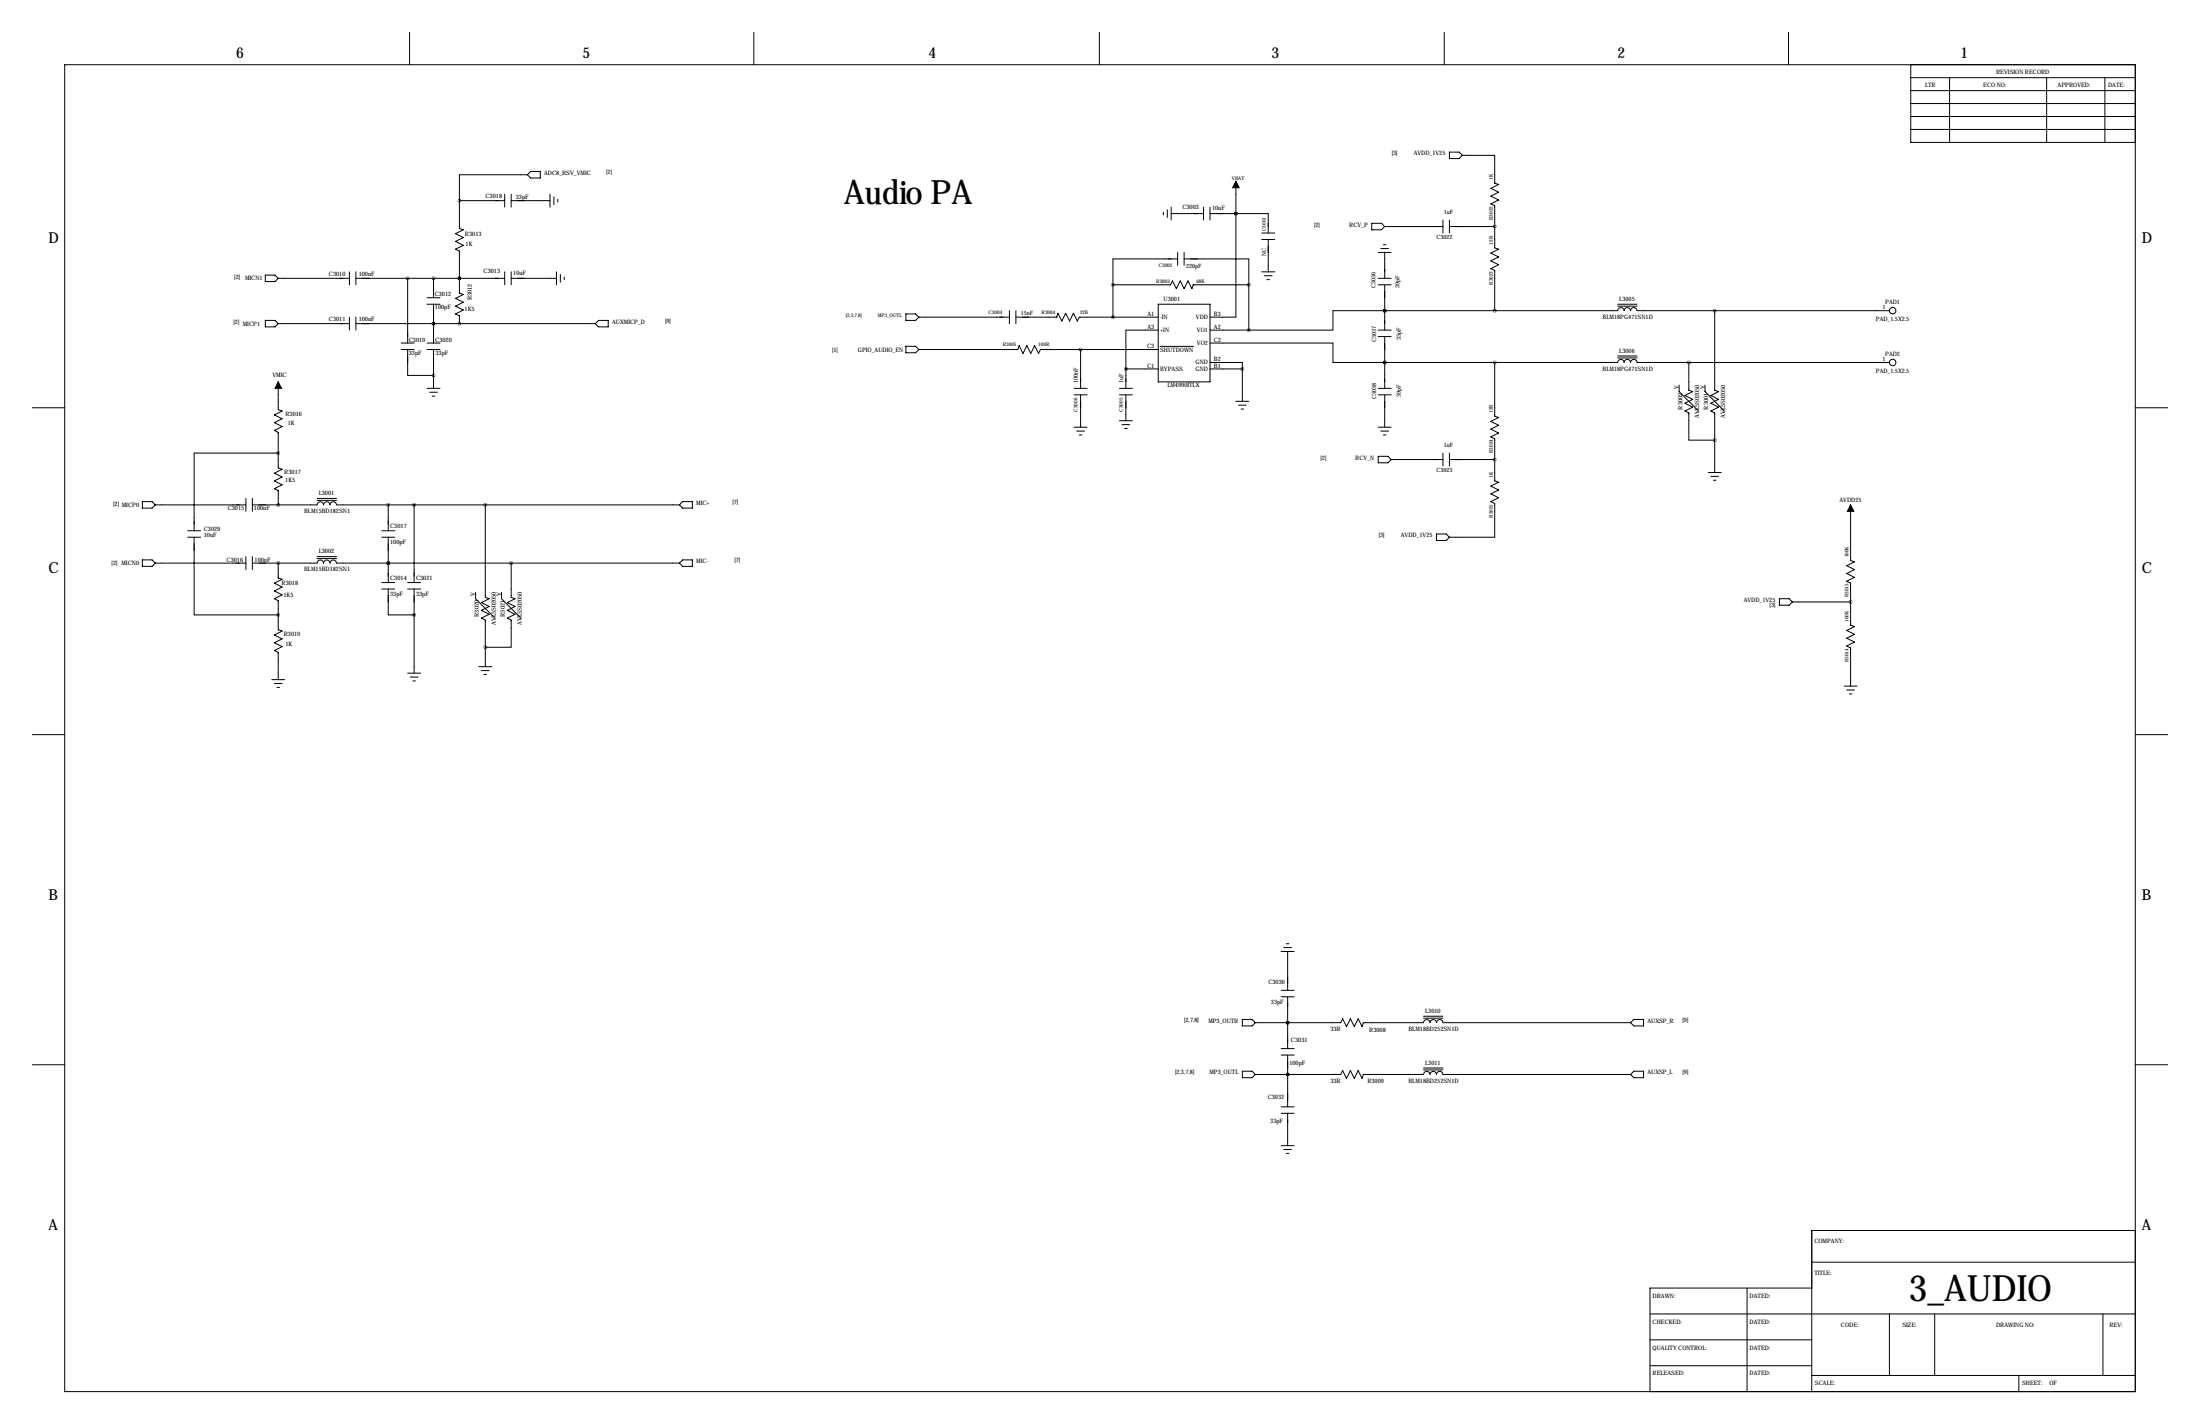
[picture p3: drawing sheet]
<svg xmlns="http://www.w3.org/2000/svg" width="864mm" height="559mm" viewBox="0 0 864 559" stroke-linecap="round" stroke-linejoin="round" font-family="sans-serif">
<g fill="none" stroke="#000" stroke-width=".39">
<path d="M160.8 12.7v12.7M295.9 12.7v12.7M431.5 12.7v12.7M566.9 12.7v12.7M702.1 12.7v12.7M25.4 25.4h812.8v520.7h-812.8zM750.1 25.4v30.5h88.1M750.1 35.6h88.1M750.1 30.5h88.1M765.3 30.5v25.4M803.4 30.5v25.4M826.3 30.5v25.4"/>
<path d="M569 59.7h3.8l1.2 1.3-1.2 1.2h-3.8zM750.1 50.8h88.1M750.1 45.7h88.1M750.1 40.6h88.1M180.3 78.7v11l1.6 .5-3.1 1.5 3.1 1.5-3.1 1.5 3.1 1.6-3.1 1.5 1.5 .8v16.5l1.6 .5-3.1 1.5 3.1 1.5-3.1 1.5 3.1 1.6-3.1 1.5 1.5 .8v3M180.3 78.7h17.8M198.1 76.2v5.1M200.7 76.2v5.1M200.7 78.7h15.2M207 68.6h-26.7v10.1M207 68.6l1.3-1.3h3.8v2.6h-3.8zM215.9 76.2v5.1"/>
<path d="M217.4 77.2v3.1M218.9 78.2v1M485.1 71.1v12.7M574 61h12.7v10.9l1.6 .5-3.1 1.5 3.1 1.5-3.1 1.6 3.1 1.5-3.1 1.5 1.5 .8v16.5l1.6 .5-3.1 1.5 3.1 1.5-3.1 1.6 3.1 1.5-3.1 1.5 1.5 .8v15.7M456.7 83.3v1M458.2 82.3v3M459.7 83.8h12.7M459.7 81.3v5.1M462.3 99.1v5M464.8 99.1v5M472.4 81.3v5.1M475 81.3v5.1"/>
<path d="M475 83.8h10.1M485.1 83.8h12.7v7.6M485.1 83.8h.1M485.1 83.8v40.7h-10.1M495.3 91.4h5.1M495.3 94h5.1M497.8 94v12.7M538.5 87.6h3.8l1.3 1.3-1.3 1.3h-3.8zM541 99.1h5.1M542 97.5h3.1M543.1 96h1M543.6 99.1v10.1"/>
<path d="M543.6 88.9h22.8M566.4 86.4v5M569 88.9h17.7M569 86.4v5M104.1 107.9h3.8l1.3 1.3-1.3 1.3h-3.8zM109.2 109.2h28M137.2 106.7v5.1M139.7 109.2h58.4M139.7 106.7v5.1M160 109.2v25.4M167.6 116.8h5.1M167.6 119.4h5.1"/>
<path d="M170.2 109.2v7.6M170.2 119.4v15.2M180.3 109.2h.1M198.1 106.7v5.1M200.7 109.2h17.7M200.7 106.7v5.1M218.4 106.7v5.1M220 107.7v3M221.5 108.7v1M436.9 111.8h22.6l.7-1.6 1.6 3.1 1.5-3.1 1.5 3.1 1.5-3.1 1.6 3.1 .5-1.5h21.8M436.9 111.8v12.7M454.7 119.4h20.3v30.5h-20.3z"/>
<path d="M462.3 101.6h-25.4v10.2M464.8 101.6h25.4v10.2M490.2 111.8v17.7M495.3 106.7h5.1M496.3 108.2h3.1M497.3 109.7h1M541 109.2h5.1M541 111.8h5.1M543.6 111.8v17.7M635 119.4h7.6M104.1 125.7h3.8l1.3 1.3-1.3 1.3h-3.8zM109.2 127h28"/>
<path d="M137.2 124.5v5M139.7 124.5v5M139.7 127h94M157.5 134.6h5.1M157.5 137.2h5.1M160 137.2v10.1h10.2M167.6 134.6h5.1M167.6 137.2h5.1M170.2 127h.1M170.2 137.2v15.2M180.3 127h.1M233.7 127l1.2-1.3h3.9v2.6h-3.9z"/>
<path d="M355.6 135.9h3.8l1.3 1.3-1.3 1.2h-3.8zM355.6 123.2h3.8l1.3 1.3-1.3 1.2h-3.8zM360.7 137.2h38.8l.5-1.6 1.6 3.1 1.5-3.1 1.5 3.1 1.5-3.1 1.6 3.1 .7-1.5h46.3M360.7 124.5h35.5M396.2 121.9v5.1M398.8 124.5h16l.5-1.6 1.5 3.1 1.5-3.1 1.6 3.1 1.5-3.1 1.5 3.1 .8-1.5h31M398.8 121.9v5.1M424.2 137.2v15.2M454.7 129.5h-12.7v15.3M455.4 135.9h13.1M475 134.6h48.2v7.6h20.4M475 129.5h15.2"/>
<path d="M541 129.5h5.1M541 132.1h5.1M543.6 121.9h91.4a1.27 1.27 0 0 1 1.3-1.2 1.27 1.27 0 0 1 1.2 1.2 1.27 1.27 0 0 1 1.3-1.2 1.27 1.27 0 0 1 1.3 1.2 1.27 1.27 0 0 1 1.2-1.2 1.27 1.27 0 0 1 1.3 1.2h99.1M543.6 121.9h.1M543.6 121.9h-20.4v7.6h-33M543.6 132.1v20.3M635 120.1h7.6M635 139.7h7.6M673.1 121.9v31.3l1.5 .5-3 1.5 3 1.5-3 1.5 3 1.6-3 1.5 1.5 .8v23.3M109.2 149.9v10.9l1.5 .5-3 1.5 3 1.5-3 1.6 3 1.5-3 1.5 1.5 .8v13.9l1.5 .5-3 1.6 3 1.5-3 1.5 3 1.5-3 1.6 1.5 .7v5.6M167.6 152.4h5.1M168.7 153.9h3"/>
<path d="M169.7 155.4h1M421.6 152.4h5.1M421.6 154.9h5.1M424.2 154.9v12.7M439.4 152.4h5.1M439.4 154.9h5.1M442 144.8v7.6M442 154.9v10.2M442 144.8h12.7M475 142.2h12.7v2.6M475 144.8h12.7M485.1 157.5h5.1"/>
<path d="M486.2 159h3M487.7 144.8v12.7M541 152.4h5.1M541 154.9h5.1M543.6 142.2h91.4a1.27 1.27 0 0 1 1.3-1.2 1.27 1.27 0 0 1 1.2 1.2 1.27 1.27 0 0 1 1.3-1.2 1.27 1.27 0 0 1 1.3 1.2 1.27 1.27 0 0 1 1.2-1.2 1.27 1.27 0 0 1 1.3 1.2h99.1M543.6 142.2h.1M543.6 154.9v12.7M586.7 142.2v21.1l1.6 .5-3.1 1.6 3.1 1.5-3.1 1.5 3.1 1.5-3.1 1.5 1.5 .8v16.5l1.6 .5-3.1 1.6 3.1 1.5-3.1 1.5 3.1 1.5-3.1 1.5 1.5 .8v13.2h-17.7M635 140.5h7.6M659.1 151.1v2.6l7.6 7.6M662.9 142.2v11l1.6 .5-3.1 1.5 3.1 1.5-3.1 1.5 3.1 1.6-3.1 1.5 1.5 .8v10.6h10.2M669.3 151.1v2.6l7.6 7.6"/>
<path d="M12.7 160h12.7M109.2 177.8h-33v30.5M421.6 167.6h5.1M422.7 169.2h3M423.7 170.7h1M439.4 165.1h5.1M440.4 166.6h3.1M441.5 168.1h1M487.2 160.5h1M541 167.6h5.1M541 179.1h3.8l1.3 1.2-1.3 1.3h-3.8zM542 169.2h3.1"/>
<path d="M543.1 170.7h1M566.4 177.8v5.1M569 177.8v5.1M838.2 160h12.7M55.9 196.8h3.8l1.3 1.3-1.3 1.3h-3.8zM61 198.1h35.5M96.5 195.6v5.1M99.1 198.1h25.4a1.27 1.27 0 0 1 1.2-1.2 1.27 1.27 0 0 1 1.3 1.2 1.27 1.27 0 0 1 1.3-1.2 1.27 1.27 0 0 1 1.2 1.2 1.27 1.27 0 0 1 1.3-1.2 1.27 1.27 0 0 1 1.3 1.2h134.6M99.1 195.6v5.1M124.5 195.6h7.6M124.5 196.3h7.6M152.4 198.1v10.2"/>
<path d="M162.6 198.1v30.5M190.5 198.1v36.3l1.5 .5-3 1.6 3 1.5-3 1.5 3 1.5-3 1.6 1.5 .7v18.3M268 196.8h3.8v2.6h-3.8l-1.3-1.3zM546.1 180.3h20.3M569 180.3h17.7M670.6 185.4h5M671.6 186.9h3M672.6 188.5h1M726.4 198.1v21.9l1.6 .5-3.1 1.5 3.1 1.5-3.1 1.5 3.1 1.6-3.1 1.5 1.5 .8v16.5l1.6 .5-3.1 1.5 3.1 1.5-3.1 1.5 3.1 1.6-3.1 1.5 1.5 .8v14.9M55.9 219.7h3.8l1.3 1.3-1.3 1.2h-3.8zM73.7 208.3h5M73.7 210.8h5"/>
<path d="M76.2 210.8v30.5h33M96.5 218.4v5.1M99.1 218.4v5.1M124.5 218.4h7.6M124.5 219.2h7.6M149.9 208.3h5M149.9 210.8h5M152.4 210.8v17.8M268 219.7h3.8v2.5h-3.8l-1.3-1.2zM563.9 209.6h3.8l1.3 1.2-1.3 1.3h-3.8zM61 221h35.5M99.1 221h25.4a1.27 1.27 0 0 1 1.2-1.2 1.27 1.27 0 0 1 1.3 1.2 1.27 1.27 0 0 1 1.3-1.2 1.27 1.27 0 0 1 1.2 1.2 1.27 1.27 0 0 1 1.3-1.2 1.27 1.27 0 0 1 1.3 1.2h134.6"/>
<path d="M109.2 221v5.8l1.5 .5-3 1.6 3 1.5-3 1.5 3 1.5-3 1.5 1.5 .8v11.4l1.5 .5-3 1.6 3 1.5-3 1.5 3 1.5-3 1.6 1.5 .7v10.7M149.9 228.6h5M149.9 231.1h5M152.4 231.1v10.2h10.2M152.4 221h.1M160 228.6h5.1M160 231.1h5.1M162.6 231.1v33.1M186.7 232.4v2.5l7.6 7.7M196.8 232.4v2.5l7.7 7.7M200.7 221v13.4l1.5 .5-3.1 1.6 3.1 1.5-3.1 1.5 3.1 1.5-3.1 1.6 1.6 .7v10.7h-10.2M698.5 234.9h3.8l1.3 1.3-1.3 1.3h-3.8z"/>
<path d="M703.6 236.2h22.8M106.7 266.7h5.1M107.7 268.2h3M108.7 269.7h1M160 264.2h5.1M161 265.7h3.1M162.1 267.2h1M188 261.6h5M189 263.1h3M190 264.7h1M723.9 269.2h5.1M724.9 270.8h3.1"/>
<path d="M725.9 272.3h1M12.7 288.3h12.7M838.2 288.3h12.7M502.9 373.4h5.1M503.9 371.9h3.1M505 370.3h1M505.5 373.4v15.2M502.9 391.2h5.1M502.9 388.6h5.1M505.5 391.2v20.3M558.8 398.8h7.6M558.8 399.5h7.6"/>
<path d="M12.7 417.8h12.7M487.7 400h3.8l1.3 1.3-1.3 1.3h-3.8zM492.8 401.3h33.5l.7-1.5 1.6 3 1.5-3 1.5 3 1.5-3 1.6 3 .5-1.5h23.6a1.27 1.27 0 0 1 1.3-1.2 1.27 1.27 0 0 1 1.2 1.2 1.27 1.27 0 0 1 1.3-1.2 1.27 1.27 0 0 1 1.3 1.2 1.27 1.27 0 0 1 1.2-1.2 1.27 1.27 0 0 1 1.3 1.2h73.7M502.9 411.5h5.1M502.9 414h5.1M505.5 401.3h.1M505.5 414v20.3M558.8 419.1h7.6M558.8 419.9h7.6M641.3 400h3.9v2.6h-3.9l-1.2-1.3zM838.2 417.8h12.7M487.7 420.4h3.8l1.3 1.2-1.3 1.3h-3.8z"/>
<path d="M492.8 421.6h33.5l.7-1.5 1.6 3.1 1.5-3.1 1.5 3.1 1.5-3.1 1.6 3.1 .5-1.6h23.6a1.27 1.27 0 0 1 1.3-1.2 1.27 1.27 0 0 1 1.2 1.2 1.27 1.27 0 0 1 1.3-1.2 1.27 1.27 0 0 1 1.3 1.2 1.27 1.27 0 0 1 1.2-1.2 1.27 1.27 0 0 1 1.3 1.2h73.7M502.9 436.9h5.1M502.9 434.3h5.1M505.5 421.6h.1M505.5 436.9v12.7M641.3 420.4h3.9v2.5h-3.9l-1.2-1.3zM502.9 449.6h5.1M503.9 451.1h3.1M505 452.6h1M711.2 495.3h127M838.2 482.9h-127v63.2M647.7 515.6h190.5"/>
<path d="M685.8 505.5v40.6M711.2 505.5h-63.5v40.6M741.7 515.6v24.2M759.5 515.6v24.2M825.5 515.6v24.2M647.7 535.9h63.5M647.7 525.8h63.5M711.2 539.8h127M792.5 539.8v6.3"/>
<circle cx="742.9" cy="121.9" r="1.27"/>
<circle cx="742.9" cy="142.2" r="1.27"/>
</g>
<path d="M485.1 71.1l1.3 2.6h-2.5zM109.2 149.9l1.3 2.5h-2.6zM726.4 198.1l1.3 2.6h-2.5z" fill="#000" stroke="#000" stroke-width=".39"/>
<path d="M162.5 198.1a.05 .05 0 0 0 .1 0 .05 .05 0 0 0-.1 0zM109.2 198.1a.05 .05 0 0 0 .1 0 .05 .05 0 0 0-.1 0zM109.2 221a.05 .05 0 0 0 .1 0 .05 .05 0 0 0-.1 0zM109.2 241.3a.05 .05 0 0 0 .1 0 .05 .05 0 0 0-.1 0zM162.5 241.3a.05 .05 0 0 0 .1 0 .05 .05 0 0 0-.1 0zM180.3 109.2a.05 .05 0 0 0 .1 0 .05 .05 0 0 0-.1 0zM160 109.2a.05 .05 0 0 0 .1 0 .05 .05 0 0 0-.1 0zM170.1 109.2a.05 .05 0 0 0 .1 0 .05 .05 0 0 0-.1 0zM170.1 127a.05 .05 0 0 0 .1 0 .05 .05 0 0 0-.1 0zM170.1 127a.05 .05 0 0 0 .1 0 .05 .05 0 0 0-.1 0zM180.3 109.2a.05 .05 0 0 0 .1 0 .05 .05 0 0 0-.1 0zM170.1 147.3a.05 .05 0 0 0 .1 0 .05 .05 0 0 0-.1 0zM109.2 177.8a.05 .05 0 0 0 .1 0 .05 .05 0 0 0-.1 0zM200.6 221a.05 .05 0 0 0 .1 0 .05 .05 0 0 0-.1 0zM485.1 83.8a.05 .05 0 0 0 .1 0 .05 .05 0 0 0-.1 0zM441.9 144.8a.05 .05 0 0 0 .1 0 .05 .05 0 0 0-.1 0zM436.8 124.5a.05 .05 0 0 0 .1 0 .05 .05 0 0 0-.1 0zM436.8 111.8a.05 .05 0 0 0 .1 0 .05 .05 0 0 0-.1 0zM490.2 111.8a.05 .05 0 0 0 .1 0 .05 .05 0 0 0-.1 0zM487.6 144.8a.05 .05 0 0 0 .1 0 .05 .05 0 0 0-.1 0zM543.5 142.2a.05 .05 0 0 0 .1 0 .05 .05 0 0 0-.1 0zM662.9 142.2a.05 .05 0 0 0 .1 0 .05 .05 0 0 0-.1 0zM543.5 121.9a.05 .05 0 0 0 .1 0 .05 .05 0 0 0-.1 0zM485.1 83.8a.05 .05 0 0 0 .1 0 .05 .05 0 0 0-.1 0zM424.1 137.2a.05 .05 0 0 0 .1 0 .05 .05 0 0 0-.1 0zM490.2 129.5a.05 .05 0 0 0 .1 0 .05 .05 0 0 0-.1 0zM543.5 121.9a.05 .05 0 0 0 .1 0 .05 .05 0 0 0-.1 0zM543.5 142.2a.05 .05 0 0 0 .1 0 .05 .05 0 0 0-.1 0zM180.3 127a.05 .05 0 0 0 .1 0 .05 .05 0 0 0-.1 0zM180.3 78.7a.05 .05 0 0 0 .1 0 .05 .05 0 0 0-.1 0zM505.4 401.3a.05 .05 0 0 0 .1 0 .05 .05 0 0 0-.1 0zM505.4 401.3a.05 .05 0 0 0 .1 0 .05 .05 0 0 0-.1 0zM505.4 421.6a.05 .05 0 0 0 .1 0 .05 .05 0 0 0-.1 0zM505.4 421.6a.05 .05 0 0 0 .1 0 .05 .05 0 0 0-.1 0zM726.4 236.2a.05 .05 0 0 0 .1 0 .05 .05 0 0 0-.1 0zM586.7 121.9a.05 .05 0 0 0 .1 0 .05 .05 0 0 0-.1 0zM586.7 88.9a.05 .05 0 0 0 .1 0 .05 .05 0 0 0-.1 0zM586.7 142.2a.05 .05 0 0 0 .1 0 .05 .05 0 0 0-.1 0zM586.7 180.3a.05 .05 0 0 0 .1 0 .05 .05 0 0 0-.1 0z" fill="#000" stroke="#000" stroke-width="1.3"/>
<text font-size="14.2" x="749.3" y="510.5">3_AUDIO</text>
<text font-size="13.2" x="331.2" y="80.2">Audio PA</text>
<g font-size="5.9">
<text x="92.7" y="22.9">6</text>
<text x="228.6" y="22.9">5</text>
<text x="364.5" y="22.9">4</text>
<text x="499.1" y="22.9">3</text>
<text x="635" y="22.9">2</text>
<text x="769.6" y="22.9">1</text>
<text x="19" y="95.2">D</text>
<text x="840.7" y="95.2">D</text>
<text x="19" y="224.8">C</text>
<text x="840.7" y="224.8">C</text>
<text x="19" y="353.1">B</text>
<text x="840.7" y="353.1">B</text>
<text x="19" y="482.6">A</text>
<text x="840.7" y="482.6">A</text>
</g>
<g font-size="2.4">
<text x="783.6" y="29.2">REVISION RECORD</text>
<text x="755.6" y="34.3">LTR</text>
<text x="778.5" y="34.3">ECO NO:</text>
<text x="807.7" y="34.3">APPROVED:</text>
<text x="827.5" y="34.3">DATE:</text>
<text x="546.3" y="61">[3]</text>
<text x="554.9" y="61">AVDD_1V25</text>
<text x="213.6" y="68.6">ADC8_RSV_VMIC</text>
<text x="238" y="68.4">[2]</text>
<text x="190.6" y="77.8">C3018</text>
<text x="202.5" y="78.2">33pF</text>
<text x="464.1" y="81.8">C3003</text>
<text x="475.8" y="82.6">10uF</text>
<text x="515.9" y="89">[2]</text>
<text x="529.6" y="88.9">RCV_P</text>
<text x="182.5" y="92.6">R3013</text>
<text x="182.8" y="96.4">1K</text>
<text x="189.8" y="107.2">C3013</text>
<text x="201.5" y="107.9">10uF</text>
<text x="92" y="109.6">[2]</text>
<text x="96.2" y="110">MICN1</text>
<text x="129.1" y="108.4">C3010</text>
<text x="140.8" y="108.4">100nF</text>
<text x="170.6" y="116">C3012</text>
<text x="185.2" y="117.8" transform="rotate(-90 185.2 117.8)">R3012</text>
<text x="456.7" y="118.1">U3001</text>
<text x="635.7" y="118.1">L3005</text>
<text x="740" y="119.4">PAD1</text>
<text x="170.7" y="121.4">100pF</text>
<text x="182.4" y="122.2">1K5</text>
<text x="450.4" y="124">A1</text>
<text x="455.4" y="125.3">-IN</text>
<text x="469.5" y="125.3">VDD</text>
<text x="476.5" y="124">B3</text>
<text x="629.1" y="125.1">BLM18PG471SN1D</text>
<text x="738.9" y="121.4">1</text>
<text x="91.7" y="127.2">[2] MICP1</text>
<text x="129.1" y="126.1">C3011</text>
<text x="140.8" y="126.1">100nF</text>
<text x="240.3" y="127">AUXMICP_D</text>
<text x="261.1" y="126.8">[9]</text>
<text x="450.4" y="129">A3</text>
<text x="455.4" y="130.3">+IN</text>
<text x="469.9" y="130.3">VO1</text>
<text x="476.5" y="129">A2</text>
<text x="736.4" y="126">PAD_1.5X2.5</text>
<text x="160.5" y="134">C3019</text>
<text x="170.8" y="134">C3020</text>
<text x="450.3" y="136.7">C3</text>
<text x="455.4" y="138">SHUTDOWN</text>
<text x="469.9" y="135.4">VO2</text>
<text x="476.5" y="134.1">C2</text>
<text x="160.5" y="139.5">33pF</text>
<text x="170.9" y="139.4">33pF</text>
<text x="326.6" y="138.2">[1]</text>
<text x="336.8" y="138.2">GPIO_AUDIO_EN</text>
<text x="469.3" y="143">GND</text>
<text x="476.5" y="141.7">B2</text>
<text x="635.7" y="138.4">L3006</text>
<text x="738.9" y="141.7">1</text>
<text x="740" y="139.7">PAD2</text>
<text x="106.9" y="148.1">VMIC</text>
<text x="450.3" y="144.3">C1</text>
<text x="455.4" y="145.6">BYPASS</text>
<text x="469.3" y="145.6">GND</text>
<text x="476.5" y="144.3">B1</text>
<text x="629.1" y="145.4">BLM18PG471SN1D</text>
<text x="736.4" y="146.4">PAD_1.5X2.5</text>
<text x="458.2" y="151.9">LM4990ITLX</text>
<text x="660.4" y="160.7" transform="rotate(-90 660.4 160.7)">R3002</text>
<text x="670.6" y="160.7" transform="rotate(-90 670.6 160.7)">R3001</text>
<text x="112.1" y="163.4">R3016</text>
<text x="112.9" y="166.7">1K</text>
<text x="667.1" y="164" transform="rotate(-90 667.1 164)">AVL5S02050</text>
<text x="677.2" y="164" transform="rotate(-90 677.2 164)">AVL5S02050</text>
<text x="111.6" y="185.9">R3017</text>
<text x="518.4" y="180.4">[2]</text>
<text x="532" y="180.3">RCV_N</text>
<text x="112" y="189.3">1K5</text>
<text x="125.1" y="194.3">L3001</text>
<text x="287.5" y="197.7">[7]</text>
<text x="722.1" y="196.8">AVDD25</text>
<text x="44.4" y="198.7">[2] MICP0</text>
<text x="89.4" y="200.2">C3015</text>
<text x="99.7" y="200.2">100nF</text>
<text x="119.4" y="201.3">BLM15BD182SN1</text>
<text x="273.3" y="198.1">MIC+</text>
<text x="80" y="208.5">C3029</text>
<text x="153.2" y="207.4">C3017</text>
<text x="80" y="210.9">10uF</text>
<text x="153.2" y="213.5">100pF</text>
<text x="541.3" y="210.9">[3]</text>
<text x="549.9" y="210.8">AVDD_1V25</text>
<text x="43.8" y="221.6">[2] MICN0</text>
<text x="88.9" y="220.4">C3016</text>
<text x="99.9" y="220.4">100nF</text>
<text x="125.1" y="217.1">L3002</text>
<text x="273.3" y="221">MIC-</text>
<text x="288.3" y="220.5">[7]</text>
<text x="119.4" y="224.2">BLM15BD182SN1</text>
<text x="153.2" y="227.7">C3014</text>
<text x="163.3" y="227.7">C3021</text>
<text x="110.5" y="229.4">R3018</text>
<text x="153.2" y="233.8">33pF</text>
<text x="163.3" y="233.8">33pF</text>
<text x="111.3" y="234.4">1K5</text>
<text x="684.5" y="236.2">AVDD_1V25</text>
<text x="694.7" y="238.3">[3]</text>
<text x="188" y="242" transform="rotate(-90 188 242)">R3020</text>
<text x="194.6" y="245.3" transform="rotate(-90 194.6 245.3)">AVL5S02050</text>
<text x="198.1" y="242" transform="rotate(-90 198.1 242)">R3021</text>
<text x="204.8" y="245.3" transform="rotate(-90 204.8 245.3)">AVL5S02050</text>
<text x="111.4" y="249.4">R3019</text>
<text x="112.1" y="253.6">1K</text>
<text x="497.9" y="386.1">C3030</text>
<text x="498.9" y="394">33pF</text>
<text x="464.8" y="400.9">[2,7,8]</text>
<text x="474.3" y="401.3">MP3_OUTR</text>
<text x="559.5" y="397.5">L3010</text>
<text x="646.7" y="401.3">AUXSP_R</text>
<text x="660.5" y="401.2">[9]</text>
<text x="522.2" y="404.7">33R</text>
<text x="537.5" y="404.9">R3008</text>
<text x="552.9" y="404.5">BLM18BD252SN1D</text>
<text x="506.8" y="408.9">C3031</text>
<text x="506.1" y="417.9">100pF</text>
<text x="559.5" y="417.8">L3011</text>
<text x="461.3" y="421.4">[2,3,7,8]</text>
<text x="474.7" y="421.6">MP3_OUTL</text>
<text x="522.2" y="425">33R</text>
<text x="536.7" y="424.9">R3009</text>
<text x="552.9" y="424.8">BLM18BD252SN1D</text>
<text x="646.7" y="421.6">AUXSP_L</text>
<text x="660.5" y="421.5">[9]</text>
<text x="497.6" y="431.1">C3032</text>
<text x="498.6" y="440.7">33pF</text>
<text x="712.2" y="487.7">COMPANY:</text>
<text x="712.2" y="500.4">TITLE:</text>
<text x="648.7" y="509.3">DRAWN:</text>
<text x="686.8" y="509.3">DATED:</text>
<text x="648.7" y="519.4">CHECKED:</text>
<text x="686.8" y="519.4">DATED:</text>
<text x="722.6" y="520.7">CODE:</text>
<text x="746.8" y="520.7">SIZE:</text>
<text x="783.6" y="520.7">DRAWING NO:</text>
<text x="828" y="520.7">REV:</text>
<text x="648.7" y="529.6">QUALITY CONTROL:</text>
<text x="686.8" y="529.6">DATED:</text>
<text x="648.7" y="539.8">RELEASED:</text>
<text x="686.8" y="539.8">DATED:</text>
<text x="712.5" y="543.6">SCALE:</text>
<text x="793.7" y="543.6">SHEET:</text>
<text x="804.5" y="543.6">OF</text>
</g>
<g font-size="2.3">
<text x="566.8" y="84.1">1uF</text>
<text x="563.9" y="93.7">C3022</text>
<text x="497.1" y="100.6" transform="rotate(-90 497.1 100.6)">NC</text>
<text x="465.6" y="105.2">220pF</text>
<text x="540" y="113" transform="rotate(-90 540 113)">C3036</text>
<text x="549.4" y="113" transform="rotate(-90 549.4 113)">39pF</text>
<text x="400.8" y="123.4">15nF</text>
<text x="540.3" y="134.1" transform="rotate(-90 540.3 134.1)">C3037</text>
<text x="549.9" y="133.6" transform="rotate(-90 549.9 133.6)">33pF</text>
<text x="423.2" y="150.4" transform="rotate(-90 423.2 150.4)">100nF</text>
<text x="440.9" y="150.4" transform="rotate(-90 440.9 150.4)">1uF</text>
<text x="549.9" y="156" transform="rotate(-90 549.9 156)">39pF</text>
<text x="658.9" y="152.7" transform="rotate(-90 658.9 152.7)">V</text>
<text x="669" y="152.7" transform="rotate(-90 669 152.7)">V</text>
<text x="540.3" y="156.7" transform="rotate(-90 540.3 156.7)">C3038</text>
<text x="566.8" y="175.5">1uF</text>
<text x="563.9" y="185.2">C3023</text>
<text x="186.4" y="233.9" transform="rotate(-90 186.4 233.9)">V</text>
<text x="196.6" y="233.9" transform="rotate(-90 196.6 233.9)">V</text>
</g>
<g font-size="2">
<text x="483.6" y="70.5">VBAT</text>
<text x="586" y="70.6" transform="rotate(-90 586 70.6)">1K</text>
<text x="586" y="86.4" transform="rotate(-90 586 86.4)">R3022</text>
<text x="496.9" y="90.7" transform="rotate(-90 496.9 90.7)">C3001</text>
<text x="586" y="96" transform="rotate(-90 586 96)">12R</text>
<text x="454.8" y="104.6">C3002</text>
<text x="453.9" y="111">R3003</text>
<text x="469.6" y="111">68K</text>
<text x="586" y="111.8" transform="rotate(-90 586 111.8)">R3023</text>
<text x="332.1" y="124.4">[2,3,7,8]</text>
<text x="344.6" y="124.5">MP3_OUTL</text>
<text x="388" y="123.2">C3004</text>
<text x="408.9" y="123.2">R3004</text>
<text x="424" y="123.2">22K</text>
<text x="393.6" y="135.9">R3005</text>
<text x="407.6" y="135.9">100R</text>
<text x="423" y="161.5" transform="rotate(-90 423 161.5)">C3006</text>
<text x="440.7" y="161.5" transform="rotate(-90 440.7 161.5)">C3005</text>
<text x="586" y="162.1" transform="rotate(-90 586 162.1)">12R</text>
<text x="586" y="177.8" transform="rotate(-90 586 177.8)">R3024</text>
<text x="586" y="187.5" transform="rotate(-90 586 187.5)">1K</text>
<text x="586" y="203.2" transform="rotate(-90 586 203.2)">R3025</text>
<text x="725.7" y="218.7" transform="rotate(-90 725.7 218.7)">100K</text>
<text x="725.7" y="234.4" transform="rotate(-90 725.7 234.4)">R3015</text>
<text x="725.7" y="244.1" transform="rotate(-90 725.7 244.1)">100K</text>
<text x="725.7" y="259.8" transform="rotate(-90 725.7 259.8)">R3014</text>
</g>
</svg>
